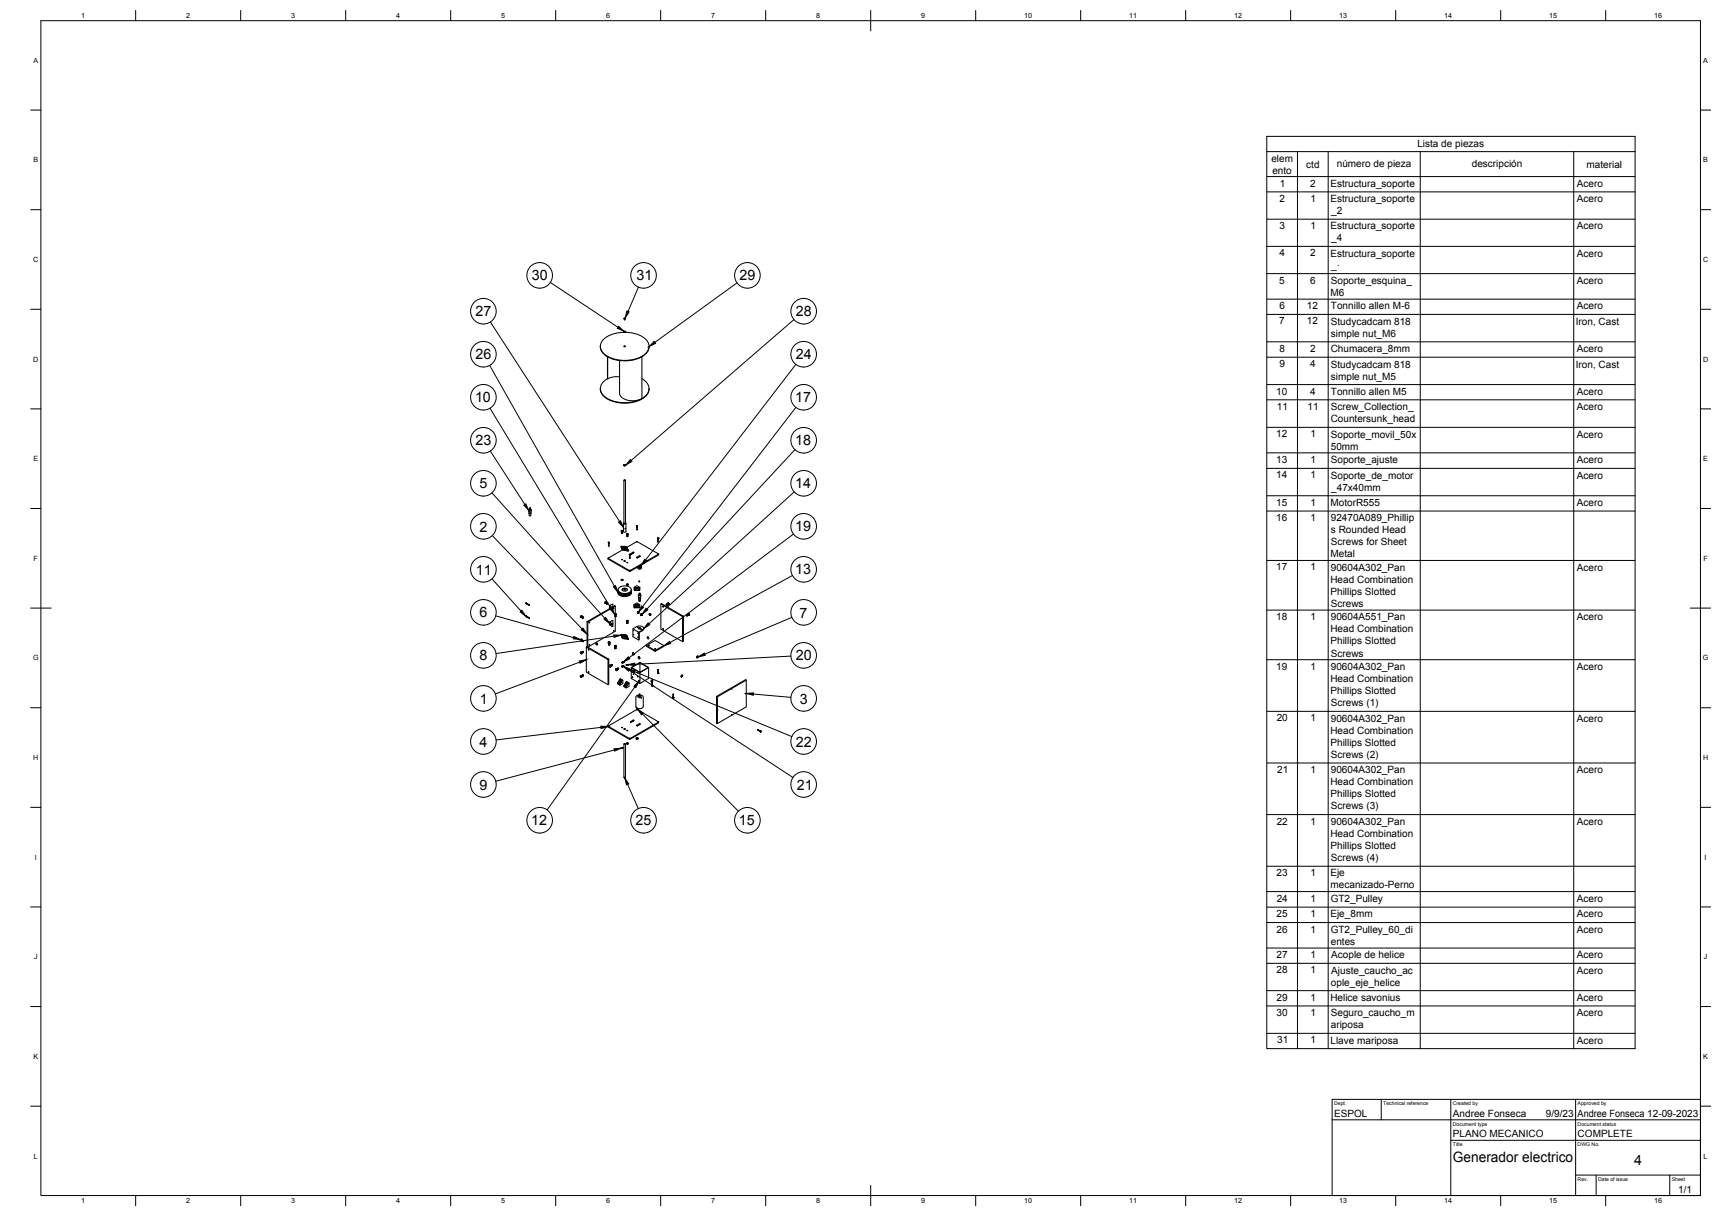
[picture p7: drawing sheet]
<svg xmlns="http://www.w3.org/2000/svg" width="841mm" height="594mm" viewBox="0 0 841 594" stroke-linecap="round" stroke-linejoin="round" font-family="sans-serif">
<!-- layer: Visible -->
<g fill="none" stroke="#000" stroke-width=".51">
<path d="M305 156h.1M305 155v1M305 155h1zM306 155l-1 1M306 155h-1M306 155h.1M293 169a9 9 0 0 0 10 7 13 13 0 0 0 14-5v-2M297 174v11M303 176v16a7 7 0 0 0 9 3h2M305 162h1M305 162a11 11 0 0 0-12 6 8 8 0 0 0 9 8 13 13 0 0 0 15-6 8 8 0 0 0-8-7l-3-1M305 162h.1"/>
<path d="M314 174v21M293 190a9 9 0 0 0 9 7 13 13 0 0 0 15-6v-1M297 185a5 5 0 0 0-4 6 5 5 0 0 0 5 4 19 19 0 0 0 16 0M297 185h.1M303 184h-3l-3 1M314 185a5 5 0 0 1 3 5 5 5 0 0 1-3 5M305 235v21l1-21M305 235h.1M306 227h-1h1M258 249l1 1h1v-1M258 250v1M259 251h1"/>
<path d="M259 251v1v-1M259 251h.1M259 249h-1h1h1h-1M259 248v1v-1M259 248h.1M260 250l-1 1M304 259v1v-1M304 260h.1M304 259h.1M305 260h1M305 256v4M305 255h.1"/>
<path d="M306 258h.1M306 256v4M311 257h.1M311 259h.1M311 257v2M311 258h.1M312 257h-1M312 257h.1M297 273l11 6M297 265h.1M297 265h1M297 265l1 2v-2"/>
<path d="M297 267h.1M297 266h.1M297 273h.1M297 267h1M298 267h.1M298 265h.1M303 267a1.7 1.7 0 0 0 2 2 1.7 1.7 0 0 0 2-1M304 267h.1M304 273h.1M304 268l2 1M304 268a1.2 1.2 0 0 0 0 1 1.2 1.2 0 0 0 2 0M304 267a1 1 0 0 1 2 0 1 1 0 0 1 0 1 1.2 1.2 0 0 1-2-1z"/>
<path d="M304 269l-7 4M304 261h.1M304 268l1-1v1l1-1v1M304 267a.9 .9 0 0 1 1 0 .9 .9 0 0 1 1 1h-1zM305 267h-2l1 1M305 274h.1M306 267h.1M306 268h.1M306 269h1M306 261h1M306 262h1zM306 261l1 1"/>
<path d="M306 269h1zM306 261h1zM306 275h1zM306 267l5-2 11 6-14 8M307 268v1M307 261h.1M307 262h-1M307 261v1M307 269h.1M308 271h.1M308 273h.1M308 271v2"/>
<path d="M308 279h.1M309 270l-1 1 2-1h-1h1M309 270l-1 1M311 265h.1M312 277h.1M313 277h.1M313 277h-1M313 271l-2 1h2v-1v1M313 272l-2 1M313 276h.1M313 277h-1v1h1v-1M313 276v1h-1"/>
<path d="M313 276l-1 1M315 275h.1M321 263h1M321 263h.1M321 263l1 2v-2M321 264h1M321 271h.1M321 265h.1M322 263h.1M322 271l-14 8-11-6M257 295h.1M257 295h1"/>
<path d="M258 295h.1M258 295l1 1M258 295h1M259 296h.1M296 294l1 1h-1zM296 294v1M297 295h.1M298 296v1l1 1M298 297l-11 7M298 298l-11 6M299 297h.1M299 297l-1-1 1-1v2"/>
<path d="M299 297v1v-1M300 297h.1M300 300l1 1v-1M301 300h.1M301 296v4M301 296h-2M301 296l-2 1M302 288a4 4 0 0 0 3 2 4 4 0 0 0 4-2M302 289a4 4 0 0 0 3 2 4 4 0 0 0 4-2M302 289a4 4 0 0 0 3 2 4 4 0 0 0 3-1v-1M302 289h.1M302 289v1"/>
<path d="M302 290h.1M302 290h1M303 287a4 4 0 0 1 6 1 4 4 0 0 1-7 0zM303 289v1M303 290h.1M303 291h.1M303 290v1M304 291h.1M304 290v1M304 291h-1M304 283h.1M304 288a1.5 1.5 0 0 1 3 0"/>
<path d="M304 288a1.1 1.1 0 0 1 2-1 1.1 1.1 0 0 1 0 2 1.3 1.3 0 0 1-2-1zM304 283v1M305 291h.1M305 290v1M305 291h-1M305 291h1M306 291h.1M306 290v1M306 286h1M306 285v1M306 286h.1M306 285l1 1"/>
<path d="M306 285h1M307 291h-1M307 290v1M307 291h.1M307 285h-1M307 285h.1M307 285v1h-1M307 290h.1M307 290h1M308 290h.1M308 289v1M308 289h.1"/>
<path d="M310 295h1h2M310 287l1-1 2 1M310 297h2zM310 297v-2v2l1-1 1 1v-1h-2l3-1-1 2M310 288h2zM310 288h1h1M310 287v1M311 287v1v-1M311 287v1M311 296h-1M311 296h.1M311 299h.1"/>
<path d="M311 299h1M312 299h.1M312 296h.1M312 300h.1M312 299v1M312 287v1M312 291v1h1v-1M312 287v1v-1M312 292h.1M312 292h1M312 293h.1M312 293h1"/>
<path d="M312 284h.1M312 284h1M312 290l1 1v-1M312 290v1h1v-1M312 290h1zM312 287h-2h2v1M313 284h-1M313 293h.1M313 292v2h-1v-2M317 300h.1M317 300l1 1M317 300l1 1v-1h-1h1"/>
<path d="M317 300h1M318 300h-1M318 300v1M323 295l11 6M323 295h.1M324 296v1zM326 295v1zM326 295v1M326 295h1M326 295h.1M326 295h1l-1 1M336 300h1v1"/>
<path d="M257 301h.1M257 301h1M258 301h.1M258 301l1 1M259 302h.1M284 319h.1M284 318v1M284 312v1M284 301v1M284 313h.1M285 318v1M285 318l-1 1"/>
<path d="M285 313h.1M285 301h.1M285 318v1v-1M285 301v1M285 318h.1M285 319h-1M285 313h-1h1M285 301h-1l1 1v-1v1M285 302h.1M287 316l10 6M287 316h.1M287 304v12"/>
<path d="M288 317v1zM288 315h.1M288 304h.1M291 314l1 1zM291 314l1 1M292 315h.1M292 315l-1-1 1 1M297 314h1M297 314v1M297 315h1zM297 314h1zM298 314h.1"/>
<path d="M298 314h-1M298 304v1l1 1M298 315h-1M298 314l-1 1M299 305h.1M299 305v1v-3l-1 1 1 1M300 308h.1M300 316h1M300 316v1l1-1M300 316h1zM301 301h.1M301 315h.1"/>
<path d="M301 301v7l-14 8v-12M301 316h.1M301 317h-1M301 316l-1 1h1M303 310a1.7 1.7 0 0 0 2 2 1.7 1.7 0 0 0 2-1M304 310h.1M304 311v1h2M304 311a1.2 1.2 0 0 0 0 1 1.2 1.2 0 0 0 2 0M304 311v-1a1 1 0 0 1 2 0 1 1 0 0 1 0 1 1.2 1.2 0 0 1-2 0zM304 311h1h1M304 311a.9 .9 0 0 1 1-1 .9 .9 0 0 1 1 1h-1zM305 310h-2l1 1"/>
<path d="M306 311h.1M306 312h1M306 303l1 1v-1M306 304h1M306 312h1zM306 303h1zM306 303h.1M307 311v1M307 303h.1M307 303h-1M307 304l-1 1M307 304h.1"/>
<path d="M307 312h.1M309 319v1M309 320h1M309 319l1 1M309 307l3 2v4M309 319h.1M310 319h-1l1 1v-1M310 308h.1M310 310h.1M310 320h.1M310 319h-1l1 1h-1M312 306h.1"/>
<path d="M312 311h.1M312 309h.1M312 307h1M313 300h.1M313 300h1M313 300v1M313 307h.1M313 301h.1M314 300h-1M314 301h-1M314 300h.1M314 300l-1 1"/>
<path d="M314 308l-2 1v4l-3-2v-4l2-1a1.9 1.9 0 0 1 2 0 1.9 1.9 0 0 1 1 1l-2 2M315 307l-1 1M316 315l4-2 4 2M316 311l1 1zM316 311l1 1M317 312h.1M317 312v-1v1M317 315h.1M318 300h.1M318 301h.1M320 317h.1M320 318l4-3-4 3z"/>
<path d="M320 318l-4-3 4 3M324 307v1zM333 301h.1M334 307h.1M334 301l-11-6v12l11 6v-12v12M336 300v1M336 300h1l-1 1M336 300h.1M284 330v1M284 330v1zM285 330l-1 1M285 330h-1"/>
<path d="M285 330h.1M288 328v1zM297 322h.1M297 322v13zM297 328h.1M297 322l-10-6v12l10 7M298 325h1l-1 1M298 325v1zM298 325v1M298 325h.1M298 326h.1M298 325h1"/>
<path d="M299 325h.1M301 327h1l-1 1M301 327h.1M301 327h1M302 334l1 1M302 326v1M302 327v-1v1M303 332h1M303 334h.1M303 333l-1 1h1M304 333h.1M304 326h.1"/>
<path d="M304 325v1M304 332l-1 3zM304 332h-1l-1 2 1-2v1M304 324h.1M304 323v1M304 323h.1M304 324h1M304 332v2l-1 1M304 323l1 1M304 325l1 1M304 325h.1M304 325h1"/>
<path d="M304 323h1M305 323v1M305 323h.1M305 325v1M305 325h.1M305 335l1 1M306 333l1 1M306 325h.1M306 335h.1M306 325h1M306 327h.1M306 327h1"/>
<path d="M306 335h-1l1 1M307 327h.1M307 325h.1M307 327h-1M307 334h.1M307 334l-1 2zM307 334l-1-1-1 2 1-2v2M307 334v1l-1 1M308 326l5-2 4 2v5l-4 3M309 326l4-2v4zM309 331h.1M309 329h.1"/>
<path d="M309 327h.1M310 329h.1M310 327v1M312 340h.1M312 329h.1M312 331h.1M312 321l1 1-1-1 1 1M312 321l1 1M312 321v1M312 332v1zM312 332v1M312 321v1z"/>
<path d="M312 321h.1M312 340h-1v5l2 1 1-1v-5h-1M312 340v1M312 322h.1M313 340a.7 .7 0 0 1 0 1 .7 .7 0 0 1-1 0M313 324l4 2-4 2M317 326l-4 3v5l-5-3v-5l5 3M318 333l1-1-1 1M318 335h1M319 332h.1M319 335h.1M319 333v2"/>
<path d="M319 334h.1M319 333h.1M319 332l-1 1M321 329h1M321 329h.1M321 327v2M321 328h1M321 327h1M322 327h.1M322 329h.1M322 327v2M329 339v2"/>
<path d="M329 339h.1M329 339v1M333 330h1l-1 1zM333 330v1zM333 330h.1M333 330v1M341 321v-1v1M341 321h-1M341 321h.1M341 320v1M358 337h.1M364 339h.1"/>
<path d="M365 332l-14 8M297 355l11 6M297 355h.1M304 355h.1M305 356h.1M306 357h1zM309 352l-1 1 2-1h-1h1M309 352l-1 1M311 347h.1M311 346h.1M311 355h.1M313 353l-2 1h2v-1l-2 2"/>
<path d="M313 340l-1-1 1 1M313 341h.1M315 357h.1M321 353h.1M322 353l-14 8-11-6 14-8 11 6-14 8M329 341h.1M329 340h.1M329 340v1M350 340l1 13zM350 340l15-8v13l-14 8M351 347h.1M358 349h.1"/>
<path d="M370 357h.1M370 357h1M370 356v1M370 356h.1M370 356l1 1M371 357l1 1M371 357h1M371 357h.1M372 358h.1M372 357v1M372 357h.1M304 365v1"/>
<path d="M304 366h.1M304 365h.1M304 366v-1v1M305 363v17l1-17M306 363h1M306 363h.1M306 364h1M307 363h-1M307 363h.1M308 361h.1M311 361h.1M311 361h1"/>
<path d="M312 361h-1M312 361h.1"/>
<circle cx="305" cy="162" r=".4"/>
<circle cx="305" cy="169" r=".3"/>
<circle cx="305" cy="227" r=".4"/>
<circle cx="305" cy="235" r=".3"/>
<circle cx="305" cy="227" r=".3"/>
<circle cx="304" cy="259" r=".4"/>
<circle cx="305" cy="256" r=".5"/>
<circle cx="306" cy="258" r=".1"/>
<circle cx="305" cy="267" r=".4"/>
<circle cx="305" cy="267" r=".3"/>
<circle cx="305" cy="274" r=".3"/>
<circle cx="307" cy="261" r=".4"/>
<circle cx="299" cy="297" r=".2"/>
<circle cx="301" cy="300" r=".4"/>
<circle cx="305" cy="288" r=".3"/>
<circle cx="312" cy="293" r=".1"/>
<circle cx="326" cy="296" r=".2"/>
<circle cx="284" cy="319" r=".4"/>
<circle cx="285" cy="313" r=".2"/>
<circle cx="285" cy="302" r=".2"/>
<circle cx="292" cy="315" r=".3"/>
<circle cx="298" cy="314" r=".4"/>
<circle cx="299" cy="305" r=".2"/>
<circle cx="301" cy="315" r=".4"/>
<circle cx="305" cy="311" r=".4"/>
<circle cx="305" cy="310" r=".3"/>
<circle cx="307" cy="303" r=".4"/>
<circle cx="312" cy="307" r=".5"/>
<circle cx="317" cy="312" r=".3"/>
<circle cx="336" cy="301" r=".2"/>
<circle cx="284" cy="331" r=".4"/>
<circle cx="298" cy="326" r=".4"/>
<circle cx="301" cy="327" r=".4"/>
<circle cx="319" cy="333" r=".3"/>
<circle cx="305" cy="356" r=".3"/>
<circle cx="305" cy="364" r=".3"/>
<circle cx="311" cy="361" r=".3"/>
</g>
<g fill="#000">
<circle cx="311" cy="259" r=".3"/>
<circle cx="308" cy="271" r=".3"/>
<circle cx="308" cy="273" r=".3"/>
<circle cx="312" cy="277" r=".3"/>
<circle cx="313" cy="277" r=".3"/>
<circle cx="321" cy="263" r=".3"/>
<circle cx="322" cy="263" r=".3"/>
<circle cx="257" cy="295" r=".3"/>
<circle cx="297" cy="295" r=".3"/>
<circle cx="312" cy="300" r=".3"/>
<circle cx="312" cy="299" r=".3"/>
<circle cx="257" cy="301" r=".3"/>
<circle cx="313" cy="301" r=".3"/>
<circle cx="313" cy="300" r=".3"/>
<circle cx="314" cy="300" r=".3"/>
<circle cx="314" cy="301" r=".3"/>
<circle cx="318" cy="300" r=".3"/>
<circle cx="285" cy="330" r=".3"/>
<circle cx="304" cy="326" r=".3"/>
<circle cx="304" cy="324" r=".3"/>
<circle cx="304" cy="325" r=".3"/>
<circle cx="304" cy="323" r=".3"/>
<circle cx="305" cy="326" r=".3"/>
<circle cx="305" cy="324" r=".3"/>
<circle cx="305" cy="323" r=".3"/>
<circle cx="306" cy="325" r=".3"/>
<circle cx="306" cy="327" r=".3"/>
<circle cx="307" cy="325" r=".3"/>
<circle cx="307" cy="327" r=".3"/>
<circle cx="318" cy="335" r=".3"/>
<circle cx="319" cy="335" r=".3"/>
<circle cx="321" cy="329" r=".3"/>
<circle cx="322" cy="329" r=".3"/>
<circle cx="329" cy="341" r=".3"/>
</g>
<!-- layer: TITLEBLOCK -->
<path d="M651 537h180v47h-180zM675 537v10M709 537v47M770 537v47M651 547h180M709 557h122M770 574h61M780 574v10M816 574v10" fill="none" stroke="#000" stroke-width=".49"/>
<!-- layer: Parts Lists -->
<g fill="none" stroke="#000" stroke-width=".49">
<path d="M619 67h180v445h-180zM619 74h180M634 74v438M649 74v438M694 74v438M769 74v438M619 86h180M619 94h180M619 107h180M619 120h180M619 134h180M619 146h180"/>
<path d="M619 154h180M619 167h180M619 175h180M619 188h180M619 195h180M619 209h180M619 221h180M619 229h180M619 242h180M619 250h180M619 274h180M619 298h180"/>
<path d="M619 322h180M619 348h180M619 373h180M619 398h180M619 423h180M619 436h180M619 443h180M619 451h180M619 463h180M619 471h180M619 484h180M619 491h180"/>
<path d="M619 505h180"/>
</g>
<!-- layer: Balloons -->
<g fill="none" stroke="#000" stroke-width=".49">
<path d="M269 138l33 22M360 138l-40 29M240 157l63 98M312 140l-5 12M388 156l-80 69M239 179l61 107M389 178l-74 96M239 199l60 98M389 199l-75 97M388 220l-72 78M240 220l16 26M240 241l56 61"/>
<path d="M388 240l-71 65M241 262l43 45M388 261l-81 60M240 283l15 16M387 281l-60 33M242 301l38 11M300 311l-58 8M387 302l-43 18M283 323l-41 16M307 327l80 53M310 328l77 32M310 336l-43 60"/>
<path d="M368 339l19 2M386 321l-76 4M294 355l-52 6M314 349l47 47M300 366l-58 16M307 383l5 12"/>
<circle cx="264" cy="135" r="6"/>
<circle cx="314" cy="135" r="6"/>
<circle cx="365" cy="135" r="6"/>
<circle cx="236" cy="152" r="6"/>
<circle cx="393" cy="152" r="6"/>
<circle cx="236" cy="173" r="6"/>
<circle cx="393" cy="173" r="6"/>
<circle cx="236" cy="194" r="6"/>
<circle cx="393" cy="194" r="6"/>
<circle cx="236" cy="215" r="6"/>
<circle cx="393" cy="215" r="6"/>
<circle cx="236" cy="236" r="6"/>
<circle cx="393" cy="236" r="6"/>
<circle cx="236" cy="257" r="6"/>
<circle cx="393" cy="257" r="6"/>
<circle cx="236" cy="278" r="6"/>
<circle cx="393" cy="278" r="6"/>
<circle cx="236" cy="299" r="6"/>
<circle cx="393" cy="299" r="6"/>
<circle cx="236" cy="320" r="6"/>
<circle cx="393" cy="320" r="6"/>
<circle cx="236" cy="341" r="6"/>
<circle cx="393" cy="341" r="6"/>
<circle cx="236" cy="362" r="6"/>
<circle cx="393" cy="362" r="6"/>
<circle cx="236" cy="383" r="6"/>
<circle cx="393" cy="383" r="6"/>
<circle cx="264" cy="401" r="6"/>
<circle cx="314" cy="401" r="6"/>
<circle cx="365" cy="401" r="6"/>
</g>
<g fill="#000" stroke="#000" stroke-width=".49">
<path d="M302 159l3 3-3-2zM306 152h1l-1 3zM320 167v1l-3 1zM308 225h1l-3 2zM256 247l1-1 1 3zM302 255l1-1 2 4zM315 273l1 1-3 2zM254 299l1-1 2 3zM298 297h1l1 3zM300 287l1-1 1 3zM314 296v1l-2 2zM316 297l1 1-3 2z"/>
<path d="M280 311l4 1h-4zM284 308l1-1 2 3zM295 302h1l2 3zM300 310h3l-3 1zM317 304l1 1-3 2zM324 316l3-3 1 1zM283 323l4-1-4 2zM305 325l3 2-1 1zM307 321l1 1-3 1zM310 335l2-2-1 3zM307 327l3 1v1zM307 325l3-1v1z"/>
<path d="M341 321l3-2 1 1zM365 339h3v1zM294 355h3l-3 1zM311 346l3 2-1 1zM300 366l4-1-4 2zM305 380l2 3h-1z"/>
</g>
<!-- layer: BORDER -->
<g fill="none" stroke="#000" stroke-width=".49">
<path d="M20 10h811v574h-811zM66 5v5M118 5v5M169 5v5M220 5v5M272 5v5M323 5v5M374 5v5M425 5v10M477 5v5M528 5v5M579 5v5"/>
<path d="M631 5v5M682 5v5M733 5v5M785 5v5M15 54h5M831 54h5M15 102h5M831 102h5M15 151h5M831 151h5M15 200h5M831 200h5"/>
<path d="M15 248h5M831 248h5M15 297h10M826 297h10M15 346h5M831 346h5M15 394h5M831 394h5M15 443h5M831 443h5M15 492h5M831 492h5"/>
<path d="M15 540h5M831 540h5M425 579v10M66 584v5M118 584v5M169 584v5M220 584v5M272 584v5M323 584v5M374 584v5M477 584v5M528 584v5"/>
<path d="M579 584v5M631 584v5M682 584v5M733 584v5M785 584v5"/>
</g>
<g font-size="7">
<text x="260" y="137">30</text>
<text x="311" y="137">31</text>
<text x="361" y="137">29</text>
<text x="232" y="155">27</text>
<text x="389" y="155">28</text>
<text x="232" y="176">26</text>
<text x="389" y="176">24</text>
<text x="232" y="197">10</text>
<text x="389" y="197">17</text>
<text x="232" y="218">23</text>
<text x="389" y="218">18</text>
<text x="234" y="239">5</text>
<text x="389" y="239">14</text>
<text x="234" y="260">2</text>
<text x="389" y="260">19</text>
<text x="233" y="281">11</text>
<text x="389" y="281">13</text>
<text x="234" y="302">6</text>
<text x="391" y="302">7</text>
<text x="234" y="323">8</text>
<text x="389" y="323">20</text>
<text x="235" y="344">1</text>
<text x="391" y="344">3</text>
<text x="234" y="365">4</text>
<text x="389" y="365">22</text>
<text x="234" y="386">9</text>
<text x="389" y="386">21</text>
<text x="260" y="403">12</text>
<text x="311" y="403">25</text>
<text x="361" y="403">15</text>
<text x="710" y="568">Generador electrico</text>
<text x="799" y="569">4</text>
</g>
<g font-size="4.9">
<text x="693" y="72">Lista de piezas</text>
<text x="621" y="79">elem</text>
<text x="638" y="82">ctd</text>
<text x="653" y="81">número de pieza</text>
<text x="719" y="81">descripción</text>
<text x="775" y="82">material</text>
<text x="622" y="85">ento</text>
<text x="625" y="91">1</text>
<text x="640" y="91">2</text>
<text x="650" y="91">Estructura_soporte</text>
<text x="771" y="91">Acero</text>
<text x="625" y="99">2</text>
<text x="640" y="99">1</text>
<text x="650" y="99">Estructura_soporte</text>
<text x="771" y="99">Acero</text>
<text x="651" y="105">_2</text>
<text x="625" y="112">3</text>
<text x="640" y="112">1</text>
<text x="650" y="112">Estructura_soporte</text>
<text x="771" y="112">Acero</text>
<text x="651" y="118">_4</text>
<text x="625" y="125">4</text>
<text x="640" y="125">2</text>
<text x="650" y="125">Estructura_soporte</text>
<text x="771" y="125">Acero</text>
<text x="651" y="131">_·</text>
<text x="625" y="139">5</text>
<text x="640" y="139">6</text>
<text x="650" y="139">Soporte_esquina_</text>
<text x="771" y="139">Acero</text>
<text x="650" y="145">M6</text>
<text x="625" y="151">6</text>
<text x="639" y="151">12</text>
<text x="650" y="151">Tonnillo allen M-6</text>
<text x="771" y="151">Acero</text>
<text x="625" y="159">7</text>
<text x="639" y="159">12</text>
<text x="650" y="159">Studycadcam 818</text>
<text x="770" y="159">Iron, Cast</text>
<text x="650" y="165">simple nut_M6</text>
<text x="625" y="172">8</text>
<text x="640" y="172">2</text>
<text x="650" y="172">Chumacera_8mm</text>
<text x="771" y="172">Acero</text>
<text x="625" y="179">9</text>
<text x="640" y="179">4</text>
<text x="650" y="180">Studycadcam 818</text>
<text x="770" y="180">Iron, Cast</text>
<text x="650" y="185">simple nut_M5</text>
<text x="624" y="193">10</text>
<text x="640" y="193">4</text>
<text x="650" y="193">Tonnillo allen M5</text>
<text x="771" y="193">Acero</text>
<text x="624" y="200">11</text>
<text x="639" y="200">11</text>
<text x="650" y="200">Screw_Collection_</text>
<text x="771" y="200">Acero</text>
<text x="650" y="206">Countersunk_head</text>
<text x="624" y="214">12</text>
<text x="640" y="214">1</text>
<text x="650" y="214">Soporte_movil_50x</text>
<text x="771" y="214">Acero</text>
<text x="650" y="220">50mm</text>
<text x="624" y="226">13</text>
<text x="640" y="226">1</text>
<text x="650" y="226">Soporte_ajuste</text>
<text x="771" y="226">Acero</text>
<text x="624" y="234">14</text>
<text x="640" y="234">1</text>
<text x="650" y="234">Soporte_de_motor</text>
<text x="771" y="234">Acero</text>
<text x="651" y="240">_47x40mm</text>
<text x="624" y="247">15</text>
<text x="640" y="247">1</text>
<text x="650" y="247">MotorR555</text>
<text x="771" y="247">Acero</text>
<text x="624" y="255">16</text>
<text x="640" y="255">1</text>
<text x="650" y="255">92470A089_Phillip</text>
<text x="650" y="261">s Rounded Head</text>
<text x="650" y="266">Screws for Sheet</text>
<text x="650" y="272">Metal</text>
<text x="624" y="279">17</text>
<text x="640" y="279">1</text>
<text x="650" y="279">90604A302_Pan</text>
<text x="771" y="279">Acero</text>
<text x="650" y="285">Head Combination</text>
<text x="650" y="291">Phillips Slotted</text>
<text x="650" y="296">Screws</text>
<text x="624" y="303">18</text>
<text x="640" y="303">1</text>
<text x="650" y="303">90604A551_Pan</text>
<text x="771" y="303">Acero</text>
<text x="650" y="309">Head Combination</text>
<text x="650" y="315">Phillips Slotted</text>
<text x="650" y="321">Screws</text>
<text x="624" y="327">19</text>
<text x="640" y="327">1</text>
<text x="650" y="327">90604A302_Pan</text>
<text x="771" y="327">Acero</text>
<text x="650" y="333">Head Combination</text>
<text x="650" y="339">Phillips Slotted</text>
<text x="650" y="345">Screws (1)</text>
<text x="624" y="352">20</text>
<text x="640" y="352">1</text>
<text x="650" y="353">90604A302_Pan</text>
<text x="771" y="353">Acero</text>
<text x="650" y="358">Head Combination</text>
<text x="650" y="364">Phillips Slotted</text>
<text x="650" y="370">Screws (2)</text>
<text x="624" y="378">21</text>
<text x="640" y="378">1</text>
<text x="650" y="378">90604A302_Pan</text>
<text x="771" y="378">Acero</text>
<text x="650" y="384">Head Combination</text>
<text x="650" y="390">Phillips Slotted</text>
<text x="650" y="395">Screws (3)</text>
<text x="624" y="403">22</text>
<text x="640" y="403">1</text>
<text x="650" y="403">90604A302_Pan</text>
<text x="771" y="403">Acero</text>
<text x="650" y="409">Head Combination</text>
<text x="650" y="415">Phillips Slotted</text>
<text x="650" y="421">Screws (4)</text>
<text x="624" y="428">23</text>
<text x="640" y="428">1</text>
<text x="650" y="428">Eje</text>
<text x="650" y="434">mecanizado-Perno</text>
<text x="624" y="440">24</text>
<text x="640" y="440">1</text>
<text x="650" y="441">GT2_Pulley</text>
<text x="771" y="441">Acero</text>
<text x="624" y="448">25</text>
<text x="640" y="448">1</text>
<text x="650" y="448">Eje_8mm</text>
<text x="771" y="448">Acero</text>
<text x="624" y="456">26</text>
<text x="640" y="456">1</text>
<text x="650" y="456">GT2_Pulley_60_di</text>
<text x="771" y="456">Acero</text>
<text x="650" y="462">entes</text>
<text x="624" y="468">27</text>
<text x="640" y="468">1</text>
<text x="651" y="468">Acople de helice</text>
<text x="771" y="468">Acero</text>
<text x="624" y="476">28</text>
<text x="640" y="476">1</text>
<text x="651" y="476">Ajuste_caucho_ac</text>
<text x="771" y="476">Acero</text>
<text x="650" y="481">ople_eje_helice</text>
<text x="624" y="489">29</text>
<text x="640" y="489">1</text>
<text x="650" y="489">Helice savonius</text>
<text x="771" y="489">Acero</text>
<text x="624" y="496">30</text>
<text x="640" y="496">1</text>
<text x="650" y="497">Seguro_caucho_m</text>
<text x="771" y="496">Acero</text>
<text x="650" y="502">ariposa</text>
<text x="624" y="510">31</text>
<text x="640" y="510">1</text>
<text x="650" y="510">Llave mariposa</text>
<text x="771" y="510">Acero</text>
<text x="652" y="546">ESPOL</text>
<text x="710" y="546">Andree Fonseca</text>
<text x="755" y="546">9/9/23</text>
<text x="771" y="546">Andree Fonseca 12-09-2023</text>
<text x="710" y="556">PLANO MECANICO</text>
<text x="771" y="556">COMPLETE</text>
<text x="820" y="583">1/1</text>
</g>
<g font-size="3.5">
<text x="40" y="9">1</text>
<text x="91" y="9">2</text>
<text x="142" y="9">3</text>
<text x="194" y="9">4</text>
<text x="245" y="9">5</text>
<text x="296" y="9">6</text>
<text x="348" y="9">7</text>
<text x="399" y="9">8</text>
<text x="450" y="9">9</text>
<text x="501" y="9">10</text>
<text x="552" y="9">11</text>
<text x="603" y="9">12</text>
<text x="654" y="9">13</text>
<text x="706" y="9">14</text>
<text x="757" y="9">15</text>
<text x="808" y="9">16</text>
<text x="16" y="31">A</text>
<text x="832" y="31">A</text>
<text x="16" y="79">B</text>
<text x="832" y="79">B</text>
<text x="16" y="128">C</text>
<text x="832" y="128">C</text>
<text x="16" y="177">D</text>
<text x="832" y="177">D</text>
<text x="16" y="225">E</text>
<text x="832" y="225">E</text>
<text x="16" y="274">F</text>
<text x="832" y="274">F</text>
<text x="16" y="323">G</text>
<text x="832" y="323">G</text>
<text x="16" y="371">H</text>
<text x="832" y="371">H</text>
<text x="17" y="420">I</text>
<text x="833" y="420">I</text>
<text x="17" y="469">J</text>
<text x="833" y="469">J</text>
<text x="16" y="517">K</text>
<text x="832" y="517">K</text>
<text x="17" y="566">L</text>
<text x="833" y="566">L</text>
<text x="40" y="588">1</text>
<text x="91" y="588">2</text>
<text x="142" y="588">3</text>
<text x="194" y="588">4</text>
<text x="245" y="588">5</text>
<text x="296" y="588">6</text>
<text x="348" y="588">7</text>
<text x="399" y="588">8</text>
<text x="450" y="588">9</text>
<text x="501" y="588">10</text>
<text x="552" y="588">11</text>
<text x="603" y="588">12</text>
<text x="654" y="588">13</text>
<text x="706" y="588">14</text>
<text x="757" y="588">15</text>
<text x="808" y="588">16</text>
</g>
<g font-size="2.5">
<text x="652" y="540">Dept.</text>
<text x="676" y="540">Technical reference</text>
<text x="710" y="540">Created by</text>
<text x="771" y="540">Approved by</text>
<text x="710" y="550">Document type</text>
<text x="771" y="550">Document status</text>
<text x="710" y="560">Title</text>
<text x="771" y="560">DWG No.</text>
<text x="771" y="577">Rev.</text>
<text x="781" y="577">Date of issue</text>
<text x="817" y="577">Sheet</text>
</g>
</svg>
